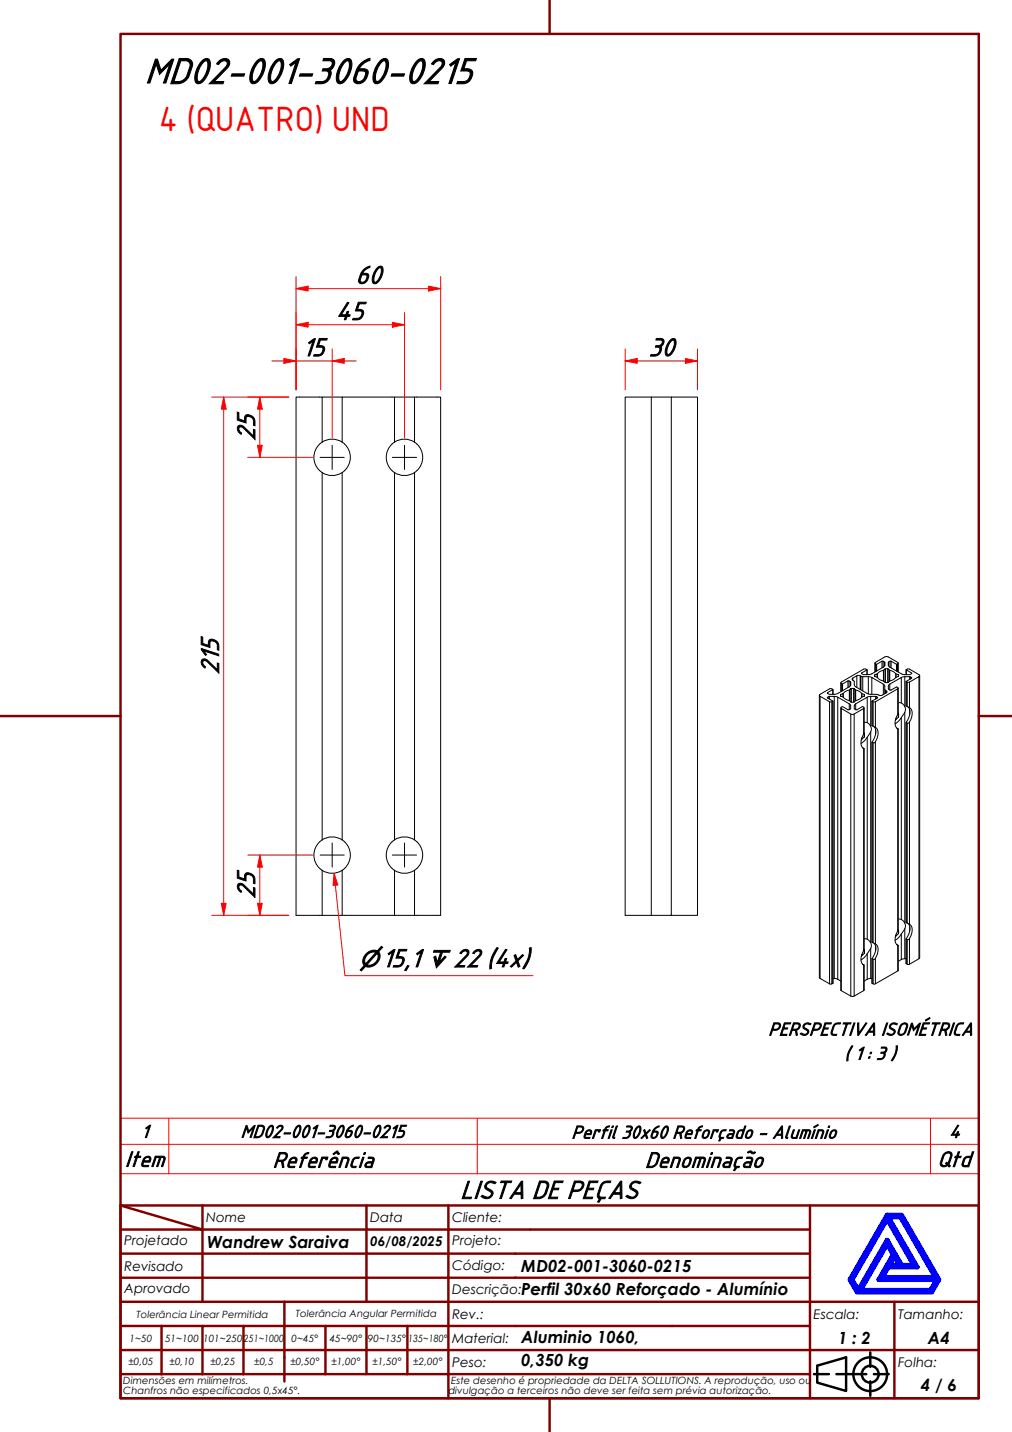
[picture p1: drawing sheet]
<svg xmlns="http://www.w3.org/2000/svg" width="210mm" height="297mm" viewBox="0 0 210 297" stroke-linecap="round" stroke-linejoin="round" font-family="sans-serif">
<!-- layer: Visible (ABNT) -->
<g fill="none" stroke="#000" stroke-width=".21">
<path d="M66.8 98a3.8 3.8 0 0 0 4.2 0M66.8 91.7a3.8 3.8 0 0 1 4.2 0M66.8 82.4h4.2M71 91.7a3.8 3.8 0 0 1 0 6.3v76.2M81.8 98a3.8 3.8 0 0 0 4.2 0M81.8 91.7a3.8 3.8 0 0 1 4.2 0M81.8 91.7a3.8 3.8 0 0 0 0 6.3v76.2M81.8 82.4h-10.8v9.3M86 91.7a3.8 3.8 0 0 1 0 6.3v76.2M86 91.7v-9.3h5.4v107.5h-30v-107.5h5.4v9.3a3.8 3.8 0 0 0 0 6.3v76.2a3.8 3.8 0 0 0 0 6.3v9.4M86 82.4h-4.2v9.3M135.1 82.4h-5.4v107.5h15v-107.5h-5.5v107.5"/>
<path d="M139.2 82.4h-4.1v107.5M178.7 139.7v-.1l1.1-.7v1v-1l-.7-.1-4.6 2.7v.3M178.7 139.6v.1M181.4 140v.3M181.5 137.5v1.9M181.6 137.7v-.3l2.3-1.2 2.3 1.2v.3M181.8 139.2v-1.4l-.2-.1v1.6M181.9 139.8l.1 .7M182.9 137.1h.3M182.9 138.5v-1.4l-1.1 .7v1.4M183.2 138.4l-2.6 1.5h-1.5l-.4-.2M183.2 139.1l-.7 .2-.5 .5"/>
<path d="M183.2 139.1l.1 2.2M183.2 139.1v2.2M183.3 139l.3-.3v2.8M183.5 138.1v-.8v.8l-.3 .3M183.5 137.3l-.3-.2v1.3M183.6 138.7v2.9M183.6 138.7h.5v2.9M184.1 138.7l.1 2.8M184.2 138.7l.3 .3v2.3M184.3 138.1v-.8l.3-.2v1.3M184.3 137.3l.1 .9 2.5 1.6 1.8 .1 .4-.2M184.5 139l.1 2.3"/>
<path d="M184.6 139.1l.7 .2 .5 .5M184.6 137.1h.2M185.8 139.8v.7M185.8 139.8l.5 .2v.3M185.9 137.8l-1.1-.7v1.4M186 139.2v-1.4l.2-.1v1.6M186 137.8l-.1 1.4M186.3 137.5v1.9M186.3 140l.1 .3M187.9 138.9v1M188 138.9l.3-.1h.3l2 1.1 .2 .3-.2 .1M189.1 139.6v.1"/>
<path d="M189.1 139.7v-.1l-1.1-.7v1M169.9 144.2v58.5l.2 .3M171.6 143.8l1.1-.8v1M171.6 143.7v.1M171.6 144.6v.2M171.6 144.8l1.1 .6v58.6M171.9 144.4l-.3 .4M172 145v-.6h1v58.6M172 144.4l-.1 .6M172.1 145.6h.4M172.7 145.4l-.2 .2v58.5M172.7 143l-.3-.2-.3 .1-2 1.1-.2 .2 .2 .2"/>
<path d="M172.8 145.4v58.5l-.3 .2M172.8 143v1M173 144.4l.8 .2M174.3 144.4v-.3l.1 .3 .5 .2M174.3 144.1l.1 .3M174.4 144l.5-.1v.7M174.4 146.8v58.5l.1 .2M174.4 141.6v1.9M174.7 141.9l-.2-.1v1.6M174.8 141.9l-.1 1.4M174.9 143.9v.7M174.9 144.6l.5 .4 .8 .3"/>
<path d="M175.9 141.2h.2M175.9 142.6v-1.4l-1.1 .7v1.4M176.1 146l.3 .2v.9l-.5 .1-1.1-.6-.4 .2 .1 .2M176.1 147.2v-1.2l-2.3-1.4v58.5M176.2 145.3l.4 .4M176.2 143.1l-.8 .3-.5 .5M176.2 143.1v2.3M176.2 143.1v2.2M176.2 143.1l.3-.3v2.8M176.4 142.2v-.8l-.1 .9-2.5 1.6-.5 .1h-1.3l-.4-.2M176.4 141.4l-.3-.2v1.3M176.5 148.1h.7"/>
<path d="M176.5 142.8l.1 2.9M176.6 142.8h.5M176.9 141.1v-.4l.8-.5v2.4M176.9 140.7l-.2 .2 .2 .2M176.9 141.1l.3 .3 .1 .9 2.8 1.6 1.8 .1 .7 .3 1.2-.6M177.1 142.8v2.9M177.4 145.4v-2.3l-.3-.3v2.8M177.4 143.1l.1 2.2M177.5 143.1l.7 .3 .5 .5M177.5 145.3l-.4 .3-.5 .1M177.5 146l-.3 .4v.7l.6 .1 1.1-.6 .3 .2-.1 .2M177.5 146l2.4-1.4v5.3"/>
<path d="M177.5 146v1.2M177.7 140.2h.7M178.4 143v-2.8l.2 .1v2.8M178.6 140.3l.3 .1M178.7 143.9l.1 .7M178.7 144.6l-.5 .4-.7 .3M178.7 143.9v.7M178.7 153.2v.1M178.8 153.3l-.2 .2M178.8 143.9l.5 .1v.4M178.8 153v.3M178.9 143.3v-2.9h1.2v3.5"/>
<path d="M179.1 152.3v-5.3l-1.9 1.1v58.5l1.9-1.1v-5.3M179.1 155.3v41.9M179.2 152.2h.1M179.2 146.8v5.2a3.7 3.7 0 0 0-.5 2.8l.5 .5-.3-.2M179.2 149.8a1.46 1.46 0 0 1 1.4 .9 1.46 1.46 0 0 1-.3 1.7l-1 1.3-.7 .5M179.2 155.3v41.6l-.1 .3M179.3 152.2h.1M179.3 152.9l-.5 .4M179.3 144v.4v-.3M179.3 152.2v.7M179.3 144.4l-.6 .2M179.3 152.2v.6"/>
<path d="M179.9 152.9v41.9M180.1 140.4l.7 .1M180.6 144.4l-.7 .2M180.6 151.8v43.7M180.8 144v-3.5l2.4 1.4v2.2M180.9 150.5l.2 .2M180.9 154v41.4l.2 .2M180.9 145.4v5.1M180.9 153.9l.2 .2M180.9 145.4l.2 .2v5.1M181.1 150.7l.5 .2M181.1 145.6h.5"/>
<path d="M181.1 154.1v41.5M181.3 150.8a2.66 2.66 0 0 1-.4 3.1M181.4 140.3h.1M181.4 140.3v-.3l.5-.2v.7M181.4 140.3l.5 .2M181.6 150.9a2.24 2.24 0 0 1-.1 3.1l-.4 .1M181.6 145.6v5.3M181.6 153.9v41.9M181.6 145v-.6h-1v6.3M181.6 151.4v.8M181.6 144.4h.1M181.9 140.5h.1"/>
<path d="M182 140.5l.5 .5 .7 .3M182 144.6v.2M182 144.8l-.3-.4v.6M182 144.8l-1.1 .6M183.2 141.9l.3 .3v1.7M183.2 141.3h.1M183.3 141.3l.3 .2M183.5 143l.2 .2M183.6 141.5v.1M183.6 141.6h.5M183.8 143.3l.2 .2-.2 .2M183.8 143.7v-.4l-.1-.1v.6"/>
<path d="M184.2 141.5l-.1 .1M184.5 141.3l-.3 .2M184.6 141.9l-.3 .4v.7l.5 .1 1.1-.6 .4 .2-.1 .2M184.6 141.9l2.3-1.4v5.3M184.6 141.3h-.1M184.6 141.9v1.2M185.8 140.5l-.5 .5-.7 .3M185.8 149.1v.2M185.8 149.2l-.1 .2M185.8 140.5h.1M185.8 149v.2M186.2 142.9v5.3"/>
<path d="M186.2 151.2v41.9M186.2 142.9l-4.6 2.7M186.3 148.1h.1M186.3 142.8v5.1a3.7 3.7 0 0 0-.5 2.9l.5 .4-.4-.2M186.3 145.8a1.44 1.44 0 0 1 1.4 .9 1.44 1.44 0 0 1-.4 1.6l-.9 1.3-.7 .5M186.3 151.2v41.6l-.1 .3M186.3 148.8l-.5 .4M186.3 148.1v.7M186.4 148.1l-.1 .7M186.4 140.3l-.6 .2M186.4 140v.3M186.4 148.1v.6"/>
<path d="M186.9 148.9v41.8M187.7 140.4l-.8 .1M187.7 147.8v43.7M187.9 141.4v5l.3 .2M187.9 149.9v41.5l.3 .1M188 141.3v5.2M188 141.4l.2 .1v5.1M188 149.9v41.5M188.2 146.6l.4 .2M188.2 141.5h.4M188.2 150v41.5M188.4 146.7a3 3 0 0 1-.4 3.2l.2 .1"/>
<path d="M188.6 146.8a2.24 2.24 0 0 1 0 3.1l-.4 .1M188.6 146.8v-5.3l2-1.2v58.6l-2 1.1v-5.3M188.6 149.8v41.9M188.7 140.9v-.5h-1v6.2M188.7 147.3v.9M188.7 140.4h.1M189.1 140.6v.1M189.1 140.7l-.3-.3v.5M189.1 140.7l-1.1 .6M190.8 140.2v58.5l-.2 .2M66.8 174.2a3.8 3.8 0 0 1 4.2 0M71 174.2a3.8 3.8 0 0 1 0 6.3v9.4"/>
<path d="M81.8 174.2a3.8 3.8 0 0 1 4.2 0M81.8 174.2a3.8 3.8 0 0 0 0 6.3v9.4M86 174.2a3.8 3.8 0 0 1 0 6.3v9.4M66.8 180.5a3.8 3.8 0 0 0 4.2 0M81.8 180.5a3.8 3.8 0 0 0 4.2 0M178.7 198.1v.1M178.8 198.2l-.2 .2M178.8 198v.2M178.9 200l.3 .2h-.1M179.1 197.2a2.25 2.25 0 0 0 0 3M179.2 197h.1M179.2 194.7a1.44 1.44 0 0 1 1.4 2.1"/>
<path d="M179.3 197v.1M179.3 197.8l-.5 .4M179.3 197v.8M179.3 197.1v.7M179.3 197.1v.6M179.9 197.8v5.3M180.6 196.8v6.2h.3M180.6 196.8l-1 1.5-1 .8M180.9 198.8v5.2M181.1 195.6l.5 .2M181.1 199v5.1M181.3 195.7a2.91 2.91 0 0 1-.4 3.2l.2 .1"/>
<path d="M181.6 195.8a2.2 2.2 0 0 1 0 3l-.2 .2h-.3M181.6 196.3v.8M185.8 194v.1M185.8 194.1l-.1 .2M185.8 193.9v.2M185.9 195.9l.4 .2h-.1M186.2 196.1v5.3l-4.6 2.7v-5.3M186.2 193.1a2.25 2.25 0 0 0 0 3M186.3 193h.1M186.3 196.1l-.1 5.3M186.3 190.7a1.42 1.42 0 0 1 1.4 2M186.3 193.7l-.5 .4"/>
<path d="M186.3 193v.7M186.4 193l-.1 .7M186.4 193v.6M186.9 193.7v5.3M186.9 199l-.6 .4M187.7 192.7v6.2h.2M187.7 198.9l-.8 .1M187.7 192.7l-1 1.5-1 .8M187.9 194.8v5.1l.3 .1M188 194.7l.2 .2M188 194.8v5.1M188.2 191.5a1.51 1.51 0 0 1 .9 2.3l-.5 .9"/>
<path d="M188.2 194.9v5.1M188.4 191.6a2.69 2.69 0 0 1-.4 3.1M188.6 194.7l-.2 .2h-.2M188.7 192.2v.8M170.1 203v-58.6l2 1.2v58.5M170.1 203l2 1.1M172.1 204.1h.4M172.8 203h.2M173 203l.8 .1M173.8 203.1l.6 .4M174.5 205.5v-58.5l2 1.1v58.5M174.5 205.5l2 1.1"/>
<path d="M176.5 206.6h.7M179.2 200.2l-.1 5.3M179.9 203.1l-.7 .4M180.6 203l-.7 .1M180.9 203.9l.2 .2M181.1 204.1h.5M188.2 200h.4"/>
</g>
<path d="M25 237.4h178v-5.4h-178v11.5M35 232v11.5M99 232v11.5M193 232v11.5M203 237.4v6.1h-178M25 243.5v6.5h178v-6.5" fill="none" stroke="#f00" stroke-width=".21"/>
<!-- layer: Borda A3/A4 (ABNT) -->
<g fill="none" stroke="#800000" stroke-width=".51">
<path d="M25 7h178v283h-178zM114 0v7M0 148.5h25M203 148.5h7M25 250l17 5h-17M25 250h178v40h-178zM42 255h34v5h17M42 255v15M42 250v5M76 250v5h17v5M93 250v5h75M168 250v20h-143"/>
<path d="M25 260h51v10M25 275h17M33.5 275v10M50.5 275h-8.5v10M59 270v16.6M67.5 275v10h-42.5M76 275v10h8.5M84.5 275v10M93 275h-42.5v10M93 260v5h-68M93 275v10h75M93 260h75"/>
<path d="M93 275h75M168 265h-75v10M185.5 270v10h17.5M203 270h-35v10h17.5v10M25 280h143v10M67.5 285h8.5M84.5 285h8.5v5M114 290v7"/>
</g>
<path d="M184 258l1.3 2.2-3 5.2h12l-1.3 2.2h-14.5zM184 252.8l5.5 9.7h-2.5l-3-5.3-6 10.4-1.3-2.2zM184 252h3l7.8 13.4-1.5 2.6h-15.5l-1.5-2.6zM184.2 252.4h2.6l7.3 12.6h-11.1l1.2-2.2h6zM185.5 260.6l1.1 1.9h-2.1z" fill="none" stroke="#00f" stroke-width=".99"/>
<!-- layer: 0 -->
<path d="M177.8 268h15.5" fill="none" stroke="#000" stroke-width=".21"/>
<g fill="none" stroke="#000" stroke-width=".51">
<path d="M168.8 285h3.1M169.5 283.3l6-1.8v7l-6-1.7zM173.5 285h6.2M180.5 280.5v3M180.5 286.5v3M181.3 285h3"/>
<circle cx="180.5" cy="285" r="3.5"/>
<circle cx="180.5" cy="285" r="1.75"/>
</g>
<!-- layer: Marca de centro (ISO) -->
<path d="M66.4 94.9h5M68.9 92.4v5M81.4 94.9h5M83.9 92.4v5M66.4 177.4h5M68.9 174.9v5M81.4 177.4h5M83.9 174.9v5" fill="none" stroke="#000" stroke-width=".21"/>
<path d="M46.4 187.4v2.5" fill="none" stroke="#f00" stroke-width=".21"/>
<path d="M45.9 187.4h1l-.5 2.5z" fill="#f00"/>
<path d="M46.4 82.4v2.5M45.9 187.4h1l-.5 2.5z" fill="none" stroke="#f00" stroke-width=".21"/>
<path d="M46.4 82.4l.5 2.5h-1z" fill="#f00"/>
<path d="M43.9 82.4h16M46.4 82.4l.5 2.5h-1zM46.4 84.9v102.5M53.9 92.4v2.5M43.9 189.9h16" fill="none" stroke="#f00" stroke-width=".21"/>
<path d="M53.4 92.4h1l-.5 2.5z" fill="#f00"/>
<path d="M53.4 92.4h1l-.5 2.5zM53.9 82.4v2.5" fill="none" stroke="#f00" stroke-width=".21"/>
<path d="M53.9 82.4l.5 2.5h-1z" fill="#f00"/>
<path d="M58.9 74.9h2.5M51.4 82.4h8.5M51.4 94.9h13.5M53.9 82.4l.5 2.5h-1zM53.9 84.9v7.5" fill="none" stroke="#f00" stroke-width=".21"/>
<path d="M58.9 74.4l2.5 .5-2.5 .5z" fill="#f00"/>
<path d="M58.9 74.4l2.5 .5-2.5 .5zM68.9 74.9h2.5" fill="none" stroke="#f00" stroke-width=".21"/>
<path d="M68.9 74.9l2.5-.5v1z" fill="#f00"/>
<path d="M61.4 59.9h2.5M56.4 74.9h2.5M61.4 74.9h7.5M61.4 72.4v8.5M68.9 74.9l2.5-.5v1zM68.9 72.4v18.5M71.4 74.9h2.5" fill="none" stroke="#f00" stroke-width=".21"/>
<path d="M61.4 59.9l2.5-.5v1z" fill="#f00"/>
<path d="M61.4 59.9l2.5-.5v1zM88.9 59.9h2.5" fill="none" stroke="#f00" stroke-width=".21"/>
<path d="M88.9 59.4l2.5 .5-2.5 .5z" fill="#f00"/>
<path d="M61.4 57.4v23.5M63.9 59.9h25M88.9 59.4l2.5 .5-2.5 .5zM91.4 57.4v23.5M129.7 74.9h2.5" fill="none" stroke="#f00" stroke-width=".21"/>
<path d="M129.7 74.9l2.5-.5v1z" fill="#f00"/>
<path d="M129.7 74.9l2.5-.5v1zM142.2 74.9h2.5" fill="none" stroke="#f00" stroke-width=".21"/>
<path d="M142.2 74.4l2.5 .5-2.5 .5z" fill="#f00"/>
<path d="M129.7 72.4v8.5M132.2 74.9h10M142.2 74.4l2.5 .5-2.5 .5zM144.7 72.4v8.5M53.9 187.4v2.5" fill="none" stroke="#f00" stroke-width=".21"/>
<path d="M53.4 187.4h1l-.5 2.5z" fill="#f00"/>
<path d="M53.9 177.4v2.5M53.4 187.4h1l-.5 2.5z" fill="none" stroke="#f00" stroke-width=".21"/>
<path d="M53.9 177.4l.5 2.5h-1z" fill="#f00"/>
<path d="M61.4 67.4h2.5M51.4 177.4h13.5M53.9 177.4l.5 2.5h-1zM53.9 179.9v7.5M51.4 189.9h8.5" fill="none" stroke="#f00" stroke-width=".21"/>
<path d="M61.4 67.4l2.5-.5v1z" fill="#f00"/>
<path d="M61.4 67.4l2.5-.5v1zM81.4 67.4h2.5" fill="none" stroke="#f00" stroke-width=".21"/>
<path d="M81.4 66.9l2.5 .5-2.5 .5z" fill="#f00"/>
<path d="M61.4 64.9v16M63.9 67.4h17.5M81.4 66.9l2.5 .5-2.5 .5zM83.9 64.9v26" fill="none" stroke="#f00" stroke-width=".21"/>
<path d="M69.3 181.1l.3 2.5" fill="none" stroke="#f00" stroke-width=".21"/>
<path d="M69.3 181.1l.8 2.5-1 .1z" fill="#f00"/>
<path d="M69.3 181.1l.8 2.5-1 .1zM69.6 183.6l1.9 18.8h39" fill="none" stroke="#f00" stroke-width=".21"/>
<text font-size="8.1" x="30" y="17.3">MD02-001-3060-0215</text>
<text font-size="7" fill="#f00" x="32.9" y="27.2">4 (QUATRO) UND</text>
<g font-size="5.7">
<text x="73.7" y="58.8">60</text>
<text x="69.7" y="66.3">45</text>
<text x="62.7" y="73.8">15</text>
<text x="134.5" y="73.8">30</text>
<text x="52.8" y="91.4" transform="rotate(-90 52.8 91.4)">25</text>
<text x="45.3" y="139.9" transform="rotate(-90 45.3 139.9)">215</text>
<text x="52.8" y="186.4" transform="rotate(-90 52.8 186.4)">25</text>
<text x="79.2" y="200.5">15,1</text>
<text x="94.1" y="200.5">22 (4x)</text>
<text x="95.5" y="248.6">LISTA DE PEÇAS</text>
</g>
<g font-size="4.9">
<text x="25.9" y="241.9">Item</text>
<text x="56.6" y="242.1">Referência</text>
<text x="133.8" y="242.1">Denominação</text>
<text x="194.4" y="242">Qtd</text>
</g>
<g font-size="4.8">
<text x="74.5" y="200.5">⌀</text>
<text x="88.6" y="200.5">↧</text>
</g>
<g font-size="4">
<text x="159.4" y="214.7">PERSPECTIVA ISOMÉTRICA</text>
<text x="175.2" y="219.7">( 1 : 3 )</text>
<text x="29.3" y="235.9">1</text>
<text x="49.9" y="236">MD02-001-3060-0215</text>
<text x="118.5" y="236.1">Perfil 30x60 Reforçado - Alumínio</text>
<text x="196.9" y="236">4</text>
</g>
<g font-size="3.5">
<text x="43" y="258.8">Wandrew Saraiva</text>
<text x="108.1" y="263.8">MD02-001-3060-0215</text>
<text x="108.1" y="268.6">Perfil 30x60 Reforçado - Alumínio</text>
<text x="108.1" y="278.7">Aluminio 1060,</text>
<text x="173.8" y="278.8">1 : 2</text>
<text x="192.5" y="278.8">A4</text>
<text x="108.1" y="283.4">0,350 kg</text>
<text x="191" y="288.6">4 / 6</text>
</g>
<g font-size="2.8">
<text x="42.8" y="253.5">Nome</text>
<text x="76.8" y="253.5">Data</text>
<text x="93.8" y="253.6">Cliente:</text>
<text x="25.8" y="263.6">Revisado</text>
<text x="25.8" y="258.3">Projetado</text>
<text x="76.8" y="258.4">06/08/2025</text>
<text x="93.8" y="263.3">Código:</text>
<text x="93.8" y="258.3">Projeto:</text>
<text x="25.8" y="268.3">Aprovado</text>
<text x="93.8" y="268.3">Descrição:</text>
<text x="93.8" y="273.5">Rev.:</text>
<text x="168.8" y="273.5">Escala:</text>
<text x="186.3" y="273.5">Tamanho:</text>
<text x="93.8" y="278.6">Material:</text>
<text x="93.8" y="283.5">Peso:</text>
<text x="186.3" y="283.6">Folha:</text>
</g>
<g font-size="2.1">
<text x="28.3" y="273.3">Tolerância Linear Permitida</text>
<text x="61.4" y="273.1">Tolerância Angular Permitida</text>
<text x="26.9" y="278.3">1~50</text>
<text x="34.2" y="278.3">51~100</text>
<text x="42.1" y="278.3">101~250</text>
<text x="50.5" y="278.3">251~1000</text>
<text x="60.5" y="278.3">0~45°</text>
<text x="68.4" y="278.3">45~90°</text>
<text x="76.3" y="278.3">90~135°</text>
<text x="84.7" y="278.3">135~180°</text>
<text x="25.6" y="287.1">Dimensões em milímetros.</text>
<text x="26.6" y="283.2">±0,05</text>
<text x="35.2" y="283.2">±0,10</text>
<text x="43.6" y="283.2">±0,25</text>
<text x="52.7" y="283.2">±0,5</text>
<text x="60.2" y="283.2">±0,50°</text>
<text x="68.7" y="283.2">±1,00°</text>
<text x="77.2" y="283.2">±1,50°</text>
<text x="85.7" y="283.2">±2,00°</text>
<text x="93.6" y="287.1">Este desenho é propriedade da DELTA SOLLUTIONS. A reprodução, uso ou</text>
<text x="25.6" y="289.2">Chanfros não especificados 0,5x45°.</text>
<text x="93" y="289.2">divulgação a terceiros não deve ser feita sem prévia autorização.</text>
</g>
</svg>
